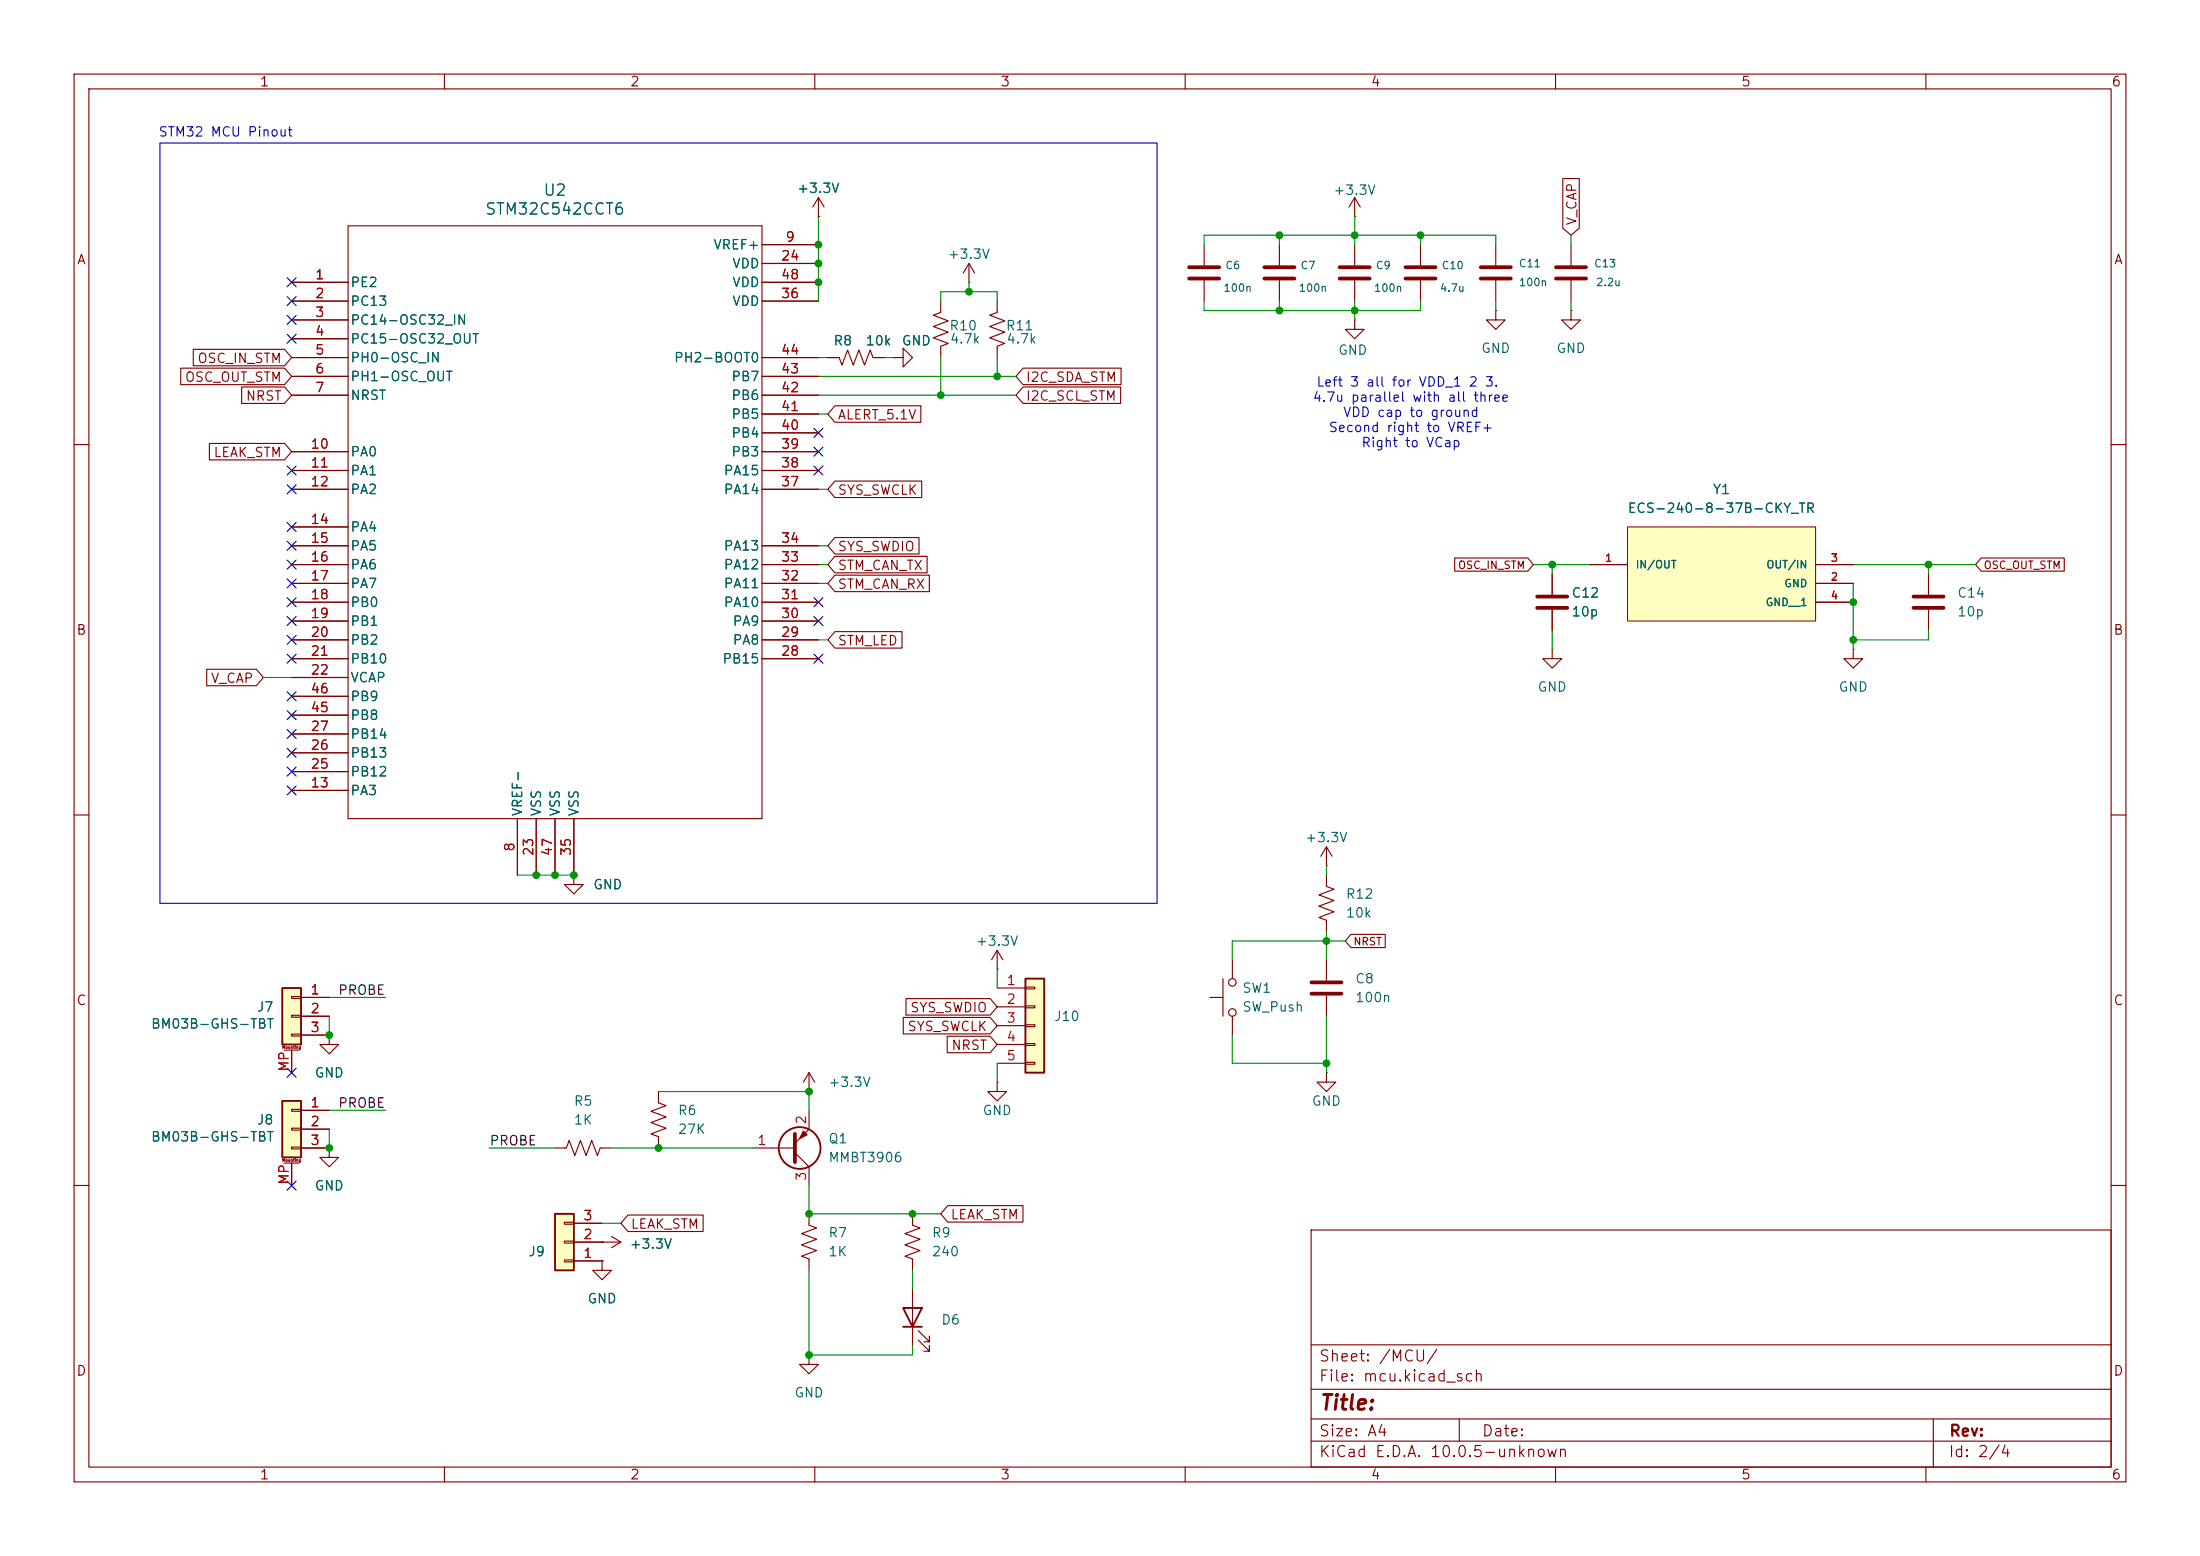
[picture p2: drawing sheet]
<svg xmlns="http://www.w3.org/2000/svg" width="297mm" height="210mm" viewBox="0 0 297 210" stroke-linecap="round" stroke-linejoin="round" font-family="sans-serif">
<g fill="none" stroke="#840000" stroke-width=".15">
<path d="M10 10h277v190h-277zM12 12h273v186h-273zM60 10v2M110 10v2M160 10v2M210 10v2M260 10v2M182.9 33v2.8M182.9 37.8v2.8M10 60h2M285 60h2M10 110h2"/>
<path d="M285 110h2M101.6 154.9h5.7M107.3 155.6l1.9 1.9v2.5M109.2 149.9v2.5l-1.9 1.9M10 160h2M109.2 163.8v1.6l1 .3-2 .8 2 .8-2 .7 2 .8-2 .7 1 .4v1.6M177 166h108v32h-108zM285 160h2M60 198v2M110 198v2M160 198v2M177 194.5h108"/>
<path d="M177 191.5h108M177 187.5h108M177 181.5h108M197 191.5v3M210 198v2M260 198v2M261 191.5v6.5"/>
</g>
<path d="M180.8 36.1h4.1M180.8 37.6h4.1M107.3 153v3.8" fill="none" stroke="#840000" stroke-width=".51"/>
<circle cx="107.9" cy="154.9" r="2.82" fill="none" stroke="#840000" stroke-width=".25"/>
<path d="M108.5 152.7l.5 .5-1.1 .5z" fill="#840000" stroke="#840000" stroke-width=".15"/>
<path d="M74.9 163.8h2.6v7.7h-2.6z" fill="#ffffc2"/>
<path d="M74.9 163.8h2.6v7.7h-2.6z" fill="none" stroke="#840000" stroke-width=".25"/>
<g fill="none" stroke="#840000" stroke-width=".15">
<path d="M172.7 33v2.8M172.7 37.8v2.8M44.4 139.7v1.3h1.3l-1.3 1.2-1.2-1.2h1.2M44.4 139.7h.1M44.4 154.9v1.3h1.3l-1.3 1.3-1.2-1.3h1.2M44.4 154.9h.1M88.9 147.3v1.5l1 .4-2 .8 2 .7-2 .8 2 .8-2 .7 1 .4v1.5M109.2 147.3h.1M109.2 144.8l-.7 1.3M109.2 144.8l.8 1.3M109.2 144.8v2.5M76.2 170.1h1.3v.2h-1.3z"/>
<path d="M76.2 167.5h1.3v.3h-1.3zM76.2 165h1.3v.2h-1.3zM77.5 170.2h3.8M77.5 167.6h6.3M77.5 165.1h3.8M81.3 170.2v1.3h1.2l-1.2 1.2-1.3-1.2h1.3M81.3 170.2h.1M81.3 167.6h.1M82.5 166.9l1.3 .7M83.8 167.6l-1.3 .8"/>
</g>
<path d="M170.7 36.1h4.1M170.7 37.6h4.1" fill="none" stroke="#840000" stroke-width=".51"/>
<path d="M38.1 148.6h2.5v7.6h-2.5z" fill="#ffffc2"/>
<path d="M38.1 148.6h2.5v7.6h-2.5z" fill="none" stroke="#840000" stroke-width=".25"/>
<path d="M77.5 118.1v1.3h1.2l-1.2 1.3-1.3-1.3h1.3M77.5 118.1h.1M38.4 157h2M39.4 149.7h1.2v.3h-1.2zM39.4 152.3h1.2v.2h-1.2zM39.4 154.8h1.2v.3h-1.2zM39.4 157v3M40.6 149.9h3.8M40.6 152.4h3.8M40.6 154.9h3.8M74.9 154.9h1.6l.3-1 .8 2.1 .8-2.1 .7 2.1 .8-2.1 .7 2.1 .4-1.1h1.5" fill="none" stroke="#840000" stroke-width=".15"/>
<path d="M38.1 133.4h2.5v7.6h-2.5z" fill="#ffffc2"/>
<path d="M38.1 133.4h2.5v7.6h-2.5z" fill="none" stroke="#840000" stroke-width=".25"/>
<path d="M120.6 48.3h1.3v-1.3l1.3 1.3-1.3 1.2v-1.2M120.6 48.3h.1M127 40.6v1.6l-1 .3 2 .8-2 .8 2 .7-2 .8 2 .8-1 .3v1.6M39.4 134.5h1.2v.2h-1.2zM39.4 137h1.2v.3h-1.2zM39.4 139.6h1.2v.2h-1.2zM40.6 134.6h3.8M40.6 137.2h3.8M40.6 139.7h3.8M38.4 141.7h2M39.4 141.7v3.1" fill="none" stroke="#840000" stroke-width=".15"/>
<path d="M138.4 132.1h2.6v12.7h-2.6z" fill="#ffffc2"/>
<path d="M138.4 132.1h2.6v12.7h-2.6zM121.9 176.5h2.6l-1.3 2.6zM121.9 179.1h2.6" fill="none" stroke="#840000" stroke-width=".25"/>
<g fill="none" stroke="#840000" stroke-width=".15">
<path d="M179.1 116.8h.1M179.1 118.1v1.5l1 .4-2 .8 2 .7-2 .8 2 .8-2 .7 1 .4v1.5M179.1 114.3v2.5M179.1 114.3l-.8 1.3M179.1 114.3l.7 1.3M134.6 133.4h3.8M134.6 135.9h3.8M134.6 138.4h3.8M138.4 133.2h1.3v.3h-1.3zM138.4 135.8h1.3v.2h-1.3zM138.4 138.3h1.3v.3h-1.3zM163.3 134.6h1.8"/>
<path d="M165.1 132.1v5.1M166.4 129.5v2.6M166.4 137.2v2.5M179.1 129.5v2.8M179.1 134.4v2.8M134.6 141h3.8M134.6 143.5h3.8M138.4 140.8h1.3v.3h-1.3zM138.4 143.4h1.3v.2h-1.3zM179.1 144.8v1.3h1.2l-1.2 1.2-1.3-1.2h1.3M179.1 144.8h.1M123.2 163.8v1.6l1 .3-2 .8 2 .8-2 .7 2 .8-2 .7 1 .4v1.6"/>
<path d="M123.2 174v7.6M124 179.6l1.5 1.5v-.8v.8h-.8M109.2 182.9v1.3h1.3l-1.3 1.2-1.3-1.2h1.3M109.2 182.9h.1M124 180.8l1.5 1.6v-.8v.8h-.8"/>
<circle cx="166.4" cy="132.6" r=".51"/>
<circle cx="166.4" cy="136.7" r=".51"/>
</g>
<path d="M177 132.6h4.1M177 134.1h4.1" fill="none" stroke="#840000" stroke-width=".51"/>
<path d="M219.7 71.1h25.4v12.7h-25.4z" fill="#ffffc2"/>
<path d="M219.7 71.1h25.4v12.7h-25.4z" fill="none" stroke="#840000" stroke-width=".14"/>
<g fill="none" stroke="#840000" stroke-width=".15">
<path d="M39.4 38.1h7.6M47 30.5h55.9v80h-55.9zM102.9 38.1h7.6M102.9 33h7.6M102.9 35.6h7.6M110.5 29.2h.1M110.5 26.7l-.8 1.2M110.5 26.7l.8 1.2M110.5 26.7v2.5M130.8 38.1h.1M130.8 35.6l-.8 1.2M130.8 35.6l.8 1.2"/>
<path d="M130.8 35.6v2.5M162.6 33v2.8M162.6 37.8v2.8M182.9 29.2h.1M182.9 26.7l-.8 1.2M182.9 26.7l.7 1.2M182.9 26.7v2.5M191.8 33v2.8M191.8 37.8v2.8M201.9 33v2.8M201.9 37.8v2.8M211 24.1h2.2v6.7l-1.1 1-1.1-1z"/>
<path d="M212.1 33v2.8M212.1 37.8v2.8M24.4 49.7h14l1 1.1-1 1.1h-14zM26.1 47.1h12.3l1 1.2-1 1.1h-12.3zM28.3 59.8h10.1l1 1.2-1 1.1h-10.1zM32.6 52.2h5.8l1 1.1-1 1.2h-5.8zM39.4 40.6h7.6M39.4 43.2h7.6M39.4 45.7h7.6M39.4 48.3h7.6M39.4 50.8h7.6M39.4 53.3h7.6"/>
<path d="M102.9 40.6h7.6M102.9 48.3h7.6M102.9 50.8h7.6M102.9 53.3h7.6M102.9 58.4h7.6M102.9 55.9h7.6M111.8 48.3h1.5l.4 1 .7-2.1 .8 2.1 .8-2.1 .7 2.1 .8-2.1 .4 1.1h1.5M112.7 54.8h11.6v2.2h-11.6l-.9-1.1zM120.6 48.3h.1M134.6 40.6v1.6l-1 .3 2 .8-2 .8 2 .7-2 .8 2 .8-1 .3v1.6M138.1 52.2h13.2v2.3h-13.2l-.9-1.2zM138.1 49.7h13.2v2.2h-13.2l-.9-1.1z"/>
<path d="M182.9 43.2v1.3h1.2l-1.2 1.2-1.3-1.2h1.3M182.9 43.2h.1M201.9 41.9v1.3h1.3l-1.3 1.3-1.2-1.3h1.2M201.9 41.9h.1M212.1 41.9v1.3h1.3l-1.3 1.3-1.3-1.3h1.3M212.1 41.9h.1M39.4 76.2h7.6M39.4 78.7h7.6M39.4 61h7.6M39.4 63.5h7.6M39.4 66h7.6M39.4 71.1h7.6"/>
<path d="M39.4 73.7h7.6M102.9 76.2h7.6M102.9 78.7h7.6M102.9 61h7.6M102.9 63.5h7.6M102.9 66h7.6M102.9 73.7h7.6M112.7 64.9h11.7v2.3h-11.7l-.9-1.2zM112.7 75.1h12.5v2.2h-12.5l-.9-1.1zM112.7 77.6h12.8v2.3h-12.8l-.9-1.2zM112.7 72.5h11.4v2.3h-11.4l-.9-1.1zM196.4 75.3h9.8l.8 .9-.8 .9h-9.8z"/>
<path d="M209.5 77.5v2.8M214.6 76.2h5.1M245.1 76.2h5.1M245.1 78.7h5.1M260.3 77.5v2.8M267.5 75.3h11.2v1.8h-11.2l-.8-.9zM27.9 90.3h6.7l1 1.1-1 1.2h-6.7zM39.4 81.3h7.6M39.4 83.8h7.6M39.4 86.4h7.6M39.4 88.9h7.6M39.4 91.4h7.6"/>
<path d="M39.4 99.1h7.6M39.4 96.5h7.6M39.4 94h7.6M102.9 81.3h7.6M102.9 83.8h7.6M102.9 86.4h7.6M102.9 88.9h7.6M112.7 85.2h9.1v2.3h-9.1l-.9-1.1zM209.5 87.6v1.3h1.3l-1.3 1.3-1.2-1.3h1.2M209.5 87.6h.1M209.5 82.3v2.8M245.1 81.3h5.1"/>
<path d="M250.2 87.6v1.3h1.3l-1.3 1.3-1.3-1.3h1.3M250.2 87.6h.1M260.3 82.3v2.8M39.4 106.7h7.6M39.4 104.1h7.6M39.4 101.6h7.6M69.8 110.5v7.6M72.4 110.5v7.6M74.9 110.5v7.6M77.5 118.1h.1M77.5 110.5v7.6M40.6 134.6h3.8"/>
<path d="M40.6 137.2h3.8M40.6 139.7h3.8M44.4 139.7h.1M121.9 137.3h11.8l.9 1.1-.9 1.1h-11.8zM122.3 134.8h11.4l.9 1.1-.9 1.1h-11.4zM127.9 139.9h5.8l.9 1.1-.9 1.1h-5.8zM134.6 130.8h.1M134.6 128.3l-.7 1.2M134.6 128.3l.8 1.2M134.6 128.3v2.5M182.4 126.1h4.6v1.8h-4.6l-.8-.9zM39.4 141.7v3.1"/>
<path d="M39.4 157v3M40.6 149.9h3.8M40.6 152.4h3.8M40.6 154.9h3.8M44.4 154.9h.1M134.6 146.1v1.2h1.3l-1.3 1.3-1.3-1.3h1.3M134.6 146.1h.1M77.5 170.2h3.8M77.5 167.6h3.8M77.5 165.1h3.8M81.3 167.6h.1M81.3 170.2h.1"/>
<path d="M84.8 164h10.1v2.2h-10.1l-1-1.1zM128 162.7h10.1v2.2h-10.1l-1-1.1z"/>
</g>
<path d="M160.5 36.1h4.1M160.5 37.6h4.1M189.7 36.1h4.1M189.7 37.6h4.1M199.9 36.1h4.1M199.9 37.6h4.1M210.1 36.1h4M210.1 37.6h4M207.5 80.5h4.1M207.5 82h4.1M258.3 80.5h4.1M258.3 82h4.1" fill="none" stroke="#840000" stroke-width=".51"/>
<g fill="none" stroke="#009600" stroke-width=".15">
<path d="M110.5 29.2v11.4M130.8 38.1v1.3M162.6 33v-1.2h39.3v1.2M172.7 31.8v1.2M182.9 29.2v3.8M191.8 31.8v1.2M212.1 31.8v1.2M110.5 48.3h1.3M110.5 50.8h26.7M110.5 53.3h26.7M110.5 55.9h1.3M119.4 48.3h1.2"/>
<path d="M127 40.6v-1.2h7.6v1.2M127 48.3v5M134.6 48.3v2.5M162.6 40.6v1.3h29.2v-1.3M172.7 40.6v1.3M182.9 40.6v2.6M201.9 40.6v1.3M212.1 40.6v1.3M110.5 76.2h1.3M110.5 78.7h1.3M110.5 73.7h1.3M110.5 66h1.3"/>
<path d="M207 76.2h7.6M209.5 76.2v1.3M250.2 78.7v8.9M250.2 76.2h16.5M260.3 76.2v1.3M35.6 91.4h3.8M110.5 86.4h1.3M209.5 85.1v2.5M260.3 85.1v1.3h-10.1M69.8 118.1h7.7M179.1 116.8v1.3M44.4 137.2v2.5"/>
<path d="M44.4 134.6h7.7M134.6 130.8v2.6M166.4 139.7v3.8h12.7M179.1 125.7v3.8M179.1 137.2v7.6M181.6 127h-15.2v2.5M44.4 152.4v2.5M44.4 149.9h7.7M66 154.9h8.9M82.5 154.9h19.1M88.9 147.3h20.3v2.6M134.6 143.5v2.6"/>
<path d="M81.3 165.1h2.5M109.2 171.5v11.4h14v-1.3M109.2 160v3.8h17.8M123.2 171.5v2.5"/>
</g>
<g fill="none" stroke="#000084" stroke-width=".15">
<path d="M38.8 37.5l1.2 1.2M40 37.5l-1.2 1.2M38.8 42.6l1.2 1.2M38.8 40l1.2 1.2M38.8 45.1l1.2 1.2M40 42.6l-1.2 1.2M40 40l-1.2 1.2M40 45.1l-1.2 1.2M109.9 57.8l1.2 1.2M111.1 57.8l-1.2 1.2M38.8 75.6l1.2 1.2M38.8 70.5l1.2 1.2"/>
<path d="M38.8 65.4l1.2 1.2M38.8 62.9l1.2 1.2M38.8 73.1l1.2 1.2M38.8 78.1l1.2 1.2M40 75.6l-1.2 1.2M40 70.5l-1.2 1.2M40 65.4l-1.2 1.2M40 62.9l-1.2 1.2M40 73.1l-1.2 1.2M40 78.1l-1.2 1.2M109.9 60.4l1.2 1.2M109.9 62.9l1.2 1.2"/>
<path d="M111.1 60.4l-1.2 1.2M111.1 62.9l-1.2 1.2M38.8 80.7l1.2 1.2M38.8 83.2l1.2 1.2M38.8 98.5l1.2 1.2M38.8 93.4l1.2 1.2M38.8 88.3l1.2 1.2M38.8 85.8l1.2 1.2M38.8 95.9l1.2 1.2M40 80.7l-1.2 1.2M40 83.2l-1.2 1.2M40 98.5l-1.2 1.2"/>
<path d="M40 93.4l-1.2 1.2M40 88.3l-1.2 1.2M40 85.8l-1.2 1.2M40 95.9l-1.2 1.2M109.9 88.3l1.2 1.2M109.9 83.2l1.2 1.2M109.9 80.7l1.2 1.2M111.1 88.3l-1.2 1.2M111.1 83.2l-1.2 1.2M111.1 80.7l-1.2 1.2M38.8 106.1l1.2 1.2M38.8 103.5l1.2 1.2"/>
<path d="M38.8 101l1.2 1.2M40 106.1l-1.2 1.2M40 103.5l-1.2 1.2M40 101l-1.2 1.2M38.8 159.4l1.2 1.2M38.8 144.2l1.2 1.2M40 159.4l-1.2 1.2M40 144.2l-1.2 1.2"/>
</g>
<path d="M21.6 19.3h134.6v102.6h-134.6z" fill="none" stroke="#0000c2" stroke-width=".15"/>
<g fill="#009600" stroke="#009600" stroke-width=".14">
<circle cx="110.5" cy="35.6" r=".46"/>
<circle cx="172.7" cy="41.9" r=".46"/>
<circle cx="134.6" cy="50.8" r=".46"/>
<circle cx="127" cy="53.3" r=".46"/>
<circle cx="77.5" cy="118.1" r=".46"/>
<circle cx="109.2" cy="147.3" r=".46"/>
<circle cx="44.4" cy="154.9" r=".46"/>
<circle cx="88.9" cy="154.9" r=".46"/>
<circle cx="123.2" cy="163.8" r=".46"/>
<circle cx="109.2" cy="163.8" r=".46"/>
<circle cx="182.9" cy="41.9" r=".46"/>
<circle cx="172.7" cy="31.8" r=".46"/>
<circle cx="191.8" cy="31.8" r=".46"/>
<circle cx="182.9" cy="31.8" r=".46"/>
<circle cx="109.2" cy="182.9" r=".46"/>
<circle cx="179.1" cy="127" r=".46"/>
<circle cx="179.1" cy="143.5" r=".46"/>
<circle cx="130.8" cy="39.4" r=".46"/>
<circle cx="110.5" cy="38.1" r=".46"/>
<circle cx="110.5" cy="33" r=".46"/>
<circle cx="72.4" cy="118.1" r=".46"/>
<circle cx="74.9" cy="118.1" r=".46"/>
<circle cx="44.4" cy="139.7" r=".46"/>
<circle cx="209.5" cy="76.2" r=".46"/>
<circle cx="250.2" cy="81.3" r=".46"/>
<circle cx="260.3" cy="76.2" r=".46"/>
<circle cx="250.2" cy="86.4" r=".46"/>
</g>
<text font-size="2" fill="#840000" x="178" y="190.8">Title:</text>
<g font-size="1.5" fill="#006464">
<text x="65.4" y="29.4">STM32C542CCT6</text>
<text x="73.3" y="26.8">U2</text>
</g>
<g font-size="1.5" fill="#840000">
<text x="178" y="184.1">Sheet: /MCU/</text>
<text x="178" y="186.8">File: mcu.kicad_sch</text>
<text x="178" y="197">KiCad E.D.A. 10.0.5-unknown</text>
<text x="178" y="194.2">Size: A4</text>
<text x="200" y="194.2">Date:</text>
<text x="263" y="197">Id: 2/4</text>
<text x="263" y="194.2">Rev:</text>
</g>
<g font-size="1.3" fill="#840000">
<text x="35" y="12">1</text>
<text x="85" y="12">2</text>
<text x="135" y="12">3</text>
<text x="185" y="12">4</text>
<text x="235" y="12">5</text>
<text x="285" y="12">6</text>
<text x="10.3" y="36">A</text>
<text x="213.1" y="30.5" transform="rotate(-90 213.1 30.5)">V_CAP</text>
<text x="285.3" y="36">A</text>
<text x="24.9" y="51.9">OSC_OUT_STM</text>
<text x="26.6" y="49.3">OSC_IN_STM</text>
<text x="138.4" y="51.9">I2C_SDA_STM</text>
<text x="33.1" y="54.4">NRST</text>
<text x="113" y="56.9">ALERT_5.1V</text>
<text x="138.4" y="54.4">I2C_SCL_STM</text>
<text x="28.7" y="62">LEAK_STM</text>
<text x="113" y="67.1">SYS_SWCLK</text>
<text x="113" y="77.3">STM_CAN_TX</text>
<text x="113" y="74.7">SYS_SWDIO</text>
<text x="113" y="79.8">STM_CAN_RX</text>
<text x="10.2" y="86">B</text>
<text x="113" y="87.4">STM_LED</text>
<text x="285.2" y="86">B</text>
<text x="28.4" y="92.5">V_CAP</text>
<text x="10.2" y="136">C</text>
<text x="122.8" y="136.9">SYS_SWDIO</text>
<text x="285.2" y="136">C</text>
<text x="122.4" y="139.5">SYS_SWCLK</text>
<text x="128.3" y="142">NRST</text>
<text x="85.1" y="166.2">LEAK_STM</text>
<text x="128.2" y="164.9">LEAK_STM</text>
<text x="10.2" y="186">D</text>
<text x="285.2" y="186">D</text>
<text x="35" y="200">1</text>
<text x="85" y="200">2</text>
<text x="135" y="200">3</text>
<text x="185" y="200">4</text>
<text x="235" y="200">5</text>
<text x="285" y="200">6</text>
</g>
<g font-size="1.3" fill="#0000c2">
<text x="21.3" y="18.7">STM32 MCU Pinout</text>
<text x="177.6" y="52.5">Left 3 all for VDD_1 2 3.</text>
<text x="177.1" y="54.5">4.7u parallel with all three</text>
<text x="179.3" y="58.6">Second right to VREF+</text>
<text x="181.2" y="56.6">VDD cap to ground</text>
<text x="183.7" y="60.7">Right to VCap</text>
</g>
<g font-size="1.3" fill="#006464">
<text x="107.5" y="26.4">+3.3V</text>
<text x="179.9" y="26.6">+3.3V</text>
<text x="96.2" y="34">VREF+</text>
<text x="127.8" y="35.3">+3.3V</text>
<text x="47.2" y="39.1">PE2</text>
<text x="47.2" y="41.6">PC13</text>
<text x="98.8" y="36.5">VDD</text>
<text x="98.8" y="41.6">VDD</text>
<text x="98.8" y="39.1">VDD</text>
<text x="47.2" y="44.1">PC14-OSC32_IN</text>
<text x="47.2" y="46.7">PC15-OSC32_OUT</text>
<text x="112.4" y="46.9">R8</text>
<text x="116.8" y="46.9">10k</text>
<text x="121.7" y="46.9">GND</text>
<text x="128.1" y="44.9">R10</text>
<text x="128.1" y="46.7">4.7k</text>
<text x="135.7" y="44.9">R11</text>
<text x="135.8" y="46.7">4.7k</text>
<text x="199.9" y="48">GND</text>
<text x="210" y="48">GND</text>
<text x="47.2" y="49.2">PH0-OSC_IN</text>
<text x="47.2" y="51.8">PH1-OSC_OUT</text>
<text x="90.9" y="49.2">PH2-BOOT0</text>
<text x="98.6" y="51.8">PB7</text>
<text x="180.6" y="48.2">GND</text>
<text x="47.2" y="54.3">NRST</text>
<text x="98.6" y="59.4">PB4</text>
<text x="98.6" y="56.8">PB5</text>
<text x="98.6" y="54.3">PB6</text>
<text x="47.2" y="61.9">PA0</text>
<text x="47.2" y="64.5">PA1</text>
<text x="97.6" y="64.5">PA15</text>
<text x="98.6" y="61.9">PB3</text>
<text x="47.2" y="67">PA2</text>
<text x="97.6" y="67">PA14</text>
<text x="219.6" y="69.5">ECS-240-8-37B-CKY_TR</text>
<text x="231.1" y="67">Y1</text>
<text x="47.2" y="72.1">PA4</text>
<text x="47.2" y="74.6">PA5</text>
<text x="47.2" y="77.2">PA6</text>
<text x="97.6" y="77.2">PA12</text>
<text x="97.6" y="74.6">PA13</text>
<text x="47.2" y="79.7">PA7</text>
<text x="47.2" y="82.2">PB0</text>
<text x="97.6" y="82.2">PA10</text>
<text x="97.6" y="79.7">PA11</text>
<text x="212.1" y="81">C12</text>
<text x="212.1" y="83.5">10p</text>
<text x="264.1" y="81">C14</text>
<text x="264.1" y="83.5">10p</text>
<text x="47.2" y="84.8">PB1</text>
<text x="47.2" y="87.3">PB2</text>
<text x="47.2" y="89.9">PB10</text>
<text x="97.4" y="89.9">PB15</text>
<text x="98.8" y="87.3">PA8</text>
<text x="98.8" y="84.8">PA9</text>
<text x="47.2" y="92.4">VCAP</text>
<text x="47.2" y="94.9">PB9</text>
<text x="207.5" y="93.7">GND</text>
<text x="248.1" y="93.7">GND</text>
<text x="47.2" y="100">PB14</text>
<text x="47.2" y="97.5">PB8</text>
<text x="47.2" y="107.6">PA3</text>
<text x="47.2" y="105.1">PB12</text>
<text x="47.2" y="102.6">PB13</text>
<text x="70.8" y="110.3" transform="rotate(-90 70.8 110.3)">VREF-</text>
<text x="73.4" y="110.3" transform="rotate(-90 73.4 110.3)">VSS</text>
<text x="75.9" y="110.3" transform="rotate(-90 75.9 110.3)">VSS</text>
<text x="78.4" y="110.3" transform="rotate(-90 78.4 110.3)">VSS</text>
<text x="176.1" y="114">+3.3V</text>
<text x="80" y="120.3">GND</text>
<text x="181.6" y="121.6">R12</text>
<text x="181.6" y="124.2">10k</text>
<text x="131.7" y="128">+3.3V</text>
<text x="34.6" y="136.9">J7</text>
<text x="167.6" y="134.3">SW1</text>
<text x="167.6" y="136.9">SW_Push</text>
<text x="182.9" y="133">C8</text>
<text x="182.9" y="135.6">100n</text>
<text x="20.3" y="139.1">BM03B-GHS-TBT</text>
<text x="142.2" y="138.1">J10</text>
<text x="42.4" y="145.7">GND</text>
<text x="77.4" y="149.6">R5</text>
<text x="111.7" y="147">+3.3V</text>
<text x="177" y="149.6">GND</text>
<text x="20.3" y="154.4">BM03B-GHS-TBT</text>
<text x="34.6" y="152.1">J8</text>
<text x="77.4" y="152.1">1K</text>
<text x="91.4" y="150.8">R6</text>
<text x="91.4" y="153.4">27K</text>
<text x="111.7" y="154.6">Q1</text>
<text x="132.6" y="150.8">GND</text>
<text x="42.4" y="161">GND</text>
<text x="111.7" y="157.2">MMBT3906</text>
<text x="111.7" y="167.3">R7</text>
<text x="125.7" y="167.3">R9</text>
<text x="71.2" y="169.9">J9</text>
<text x="84.9" y="168.9">+3.3V</text>
<text x="111.7" y="169.9">1K</text>
<text x="125.7" y="169.9">240</text>
<text x="79.2" y="176.2">GND</text>
<text x="127" y="179.1">D6</text>
<text x="107.2" y="188.9">GND</text>
</g>
<g font-size="1.3" fill="#a90000">
<text x="105.3" y="35.5">24</text>
<text x="105.9" y="32.9">9</text>
<text x="42.4" y="38">1</text>
<text x="42.4" y="40.6">2</text>
<text x="105.3" y="40.6">36</text>
<text x="105.3" y="38">48</text>
<text x="42.4" y="43.1">3</text>
<text x="42.4" y="45.6">4</text>
<text x="42.4" y="48.2">5</text>
<text x="42.4" y="50.7">6</text>
<text x="42.4" y="53.3">7</text>
<text x="105.3" y="53.3">42</text>
<text x="105.3" y="50.7">43</text>
<text x="105.3" y="48.2">44</text>
<text x="105.3" y="58.3">40</text>
<text x="105.3" y="55.8">41</text>
<text x="41.8" y="60.9">10</text>
<text x="41.8" y="63.4">11</text>
<text x="41.8" y="66">12</text>
<text x="105.3" y="66">37</text>
<text x="105.3" y="63.4">38</text>
<text x="105.3" y="60.9">39</text>
<text x="41.8" y="71">14</text>
<text x="41.8" y="73.6">15</text>
<text x="41.8" y="76.1">16</text>
<text x="105.3" y="76.1">33</text>
<text x="105.3" y="73.6">34</text>
<text x="41.8" y="78.7">17</text>
<text x="41.8" y="81.2">18</text>
<text x="41.8" y="83.7">19</text>
<text x="105.3" y="83.7">30</text>
<text x="105.3" y="81.2">31</text>
<text x="105.3" y="78.7">32</text>
<text x="41.8" y="86.3">20</text>
<text x="41.8" y="88.8">21</text>
<text x="105.3" y="88.8">28</text>
<text x="105.3" y="86.3">29</text>
<text x="41.8" y="91.4">22</text>
<text x="41.8" y="93.9">46</text>
<text x="41.8" y="101.5">26</text>
<text x="41.8" y="99">27</text>
<text x="41.8" y="96.4">45</text>
<text x="41.8" y="106.6">13</text>
<text x="41.8" y="104.1">25</text>
<text x="69.8" y="115" transform="rotate(-90 69.8 115)">8</text>
<text x="72.3" y="115.6" transform="rotate(-90 72.3 115.6)">23</text>
<text x="74.8" y="115.6" transform="rotate(-90 74.8 115.6)">47</text>
<text x="77.4" y="115.6" transform="rotate(-90 77.4 115.6)">35</text>
<text x="41.8" y="134.5">1</text>
<text x="41.8" y="137.1">2</text>
<text x="135.8" y="133.3">1</text>
<text x="135.8" y="135.8">2</text>
<text x="41.8" y="139.6">3</text>
<text x="135.8" y="138.3">3</text>
<text x="135.8" y="140.9">4</text>
<text x="135.8" y="143.4">5</text>
<text x="39.3" y="144.7" transform="rotate(-90 39.3 144.7)">MP</text>
<text x="41.8" y="149.8">1</text>
<text x="41.8" y="152.3">2</text>
<text x="41.8" y="154.9">3</text>
<text x="102.1" y="154.9">1</text>
<text x="109.1" y="151.9" transform="rotate(-90 109.1 151.9)">2</text>
<text x="39.3" y="160" transform="rotate(-90 39.3 160)">MP</text>
<text x="109.1" y="159.5" transform="rotate(-90 109.1 159.5)">3</text>
<text x="78.6" y="167.6">2</text>
<text x="78.6" y="165">3</text>
<text x="78.6" y="170.1">1</text>
</g>
<g font-size="1.3" fill="#0f0f0f">
<text x="45.6" y="134.6">PROBE</text>
<text x="45.6" y="149.8">PROBE</text>
<text x="66" y="154.9">PROBE</text>
</g>
<g font-size="1" fill="#006464">
<text x="165.1" y="39.6">100n</text>
<text x="165.3" y="36.6">C6</text>
<text x="175.2" y="39.6">100n</text>
<text x="175.5" y="36.6">C7</text>
<text x="185.4" y="39.6">100n</text>
<text x="185.7" y="36.6">C9</text>
<text x="194.3" y="39.6">4.7u</text>
<text x="194.6" y="36.6">C10</text>
<text x="205" y="36.3">C11</text>
<text x="205" y="38.9">100n</text>
<text x="215.1" y="36.3">C13</text>
<text x="215.4" y="38.9">2.2u</text>
<text x="220.7" y="77">IN/OUT</text>
<text x="238.4" y="77">OUT/IN</text>
<text x="238.3" y="82">GND__1</text>
<text x="240.8" y="79.5">GND</text>
</g>
<g font-size="1" fill="#840000">
<text x="196.7" y="77">OSC_IN_STM</text>
<text x="267.7" y="77">OSC_OUT_STM</text>
<text x="182.6" y="127.8">NRST</text>
</g>
<g font-size="1" fill="#a90000">
<text x="216.6" y="76.1">1</text>
<text x="247.1" y="76.1">3</text>
<text x="247.1" y="78.6">2</text>
<text x="247.1" y="81.2">4</text>
</g>
<g font-size=".4" fill="#840000">
<text x="38.1" y="141.6">Mounting</text>
<text x="38.1" y="156.9">Mounting</text>
</g>
</svg>
